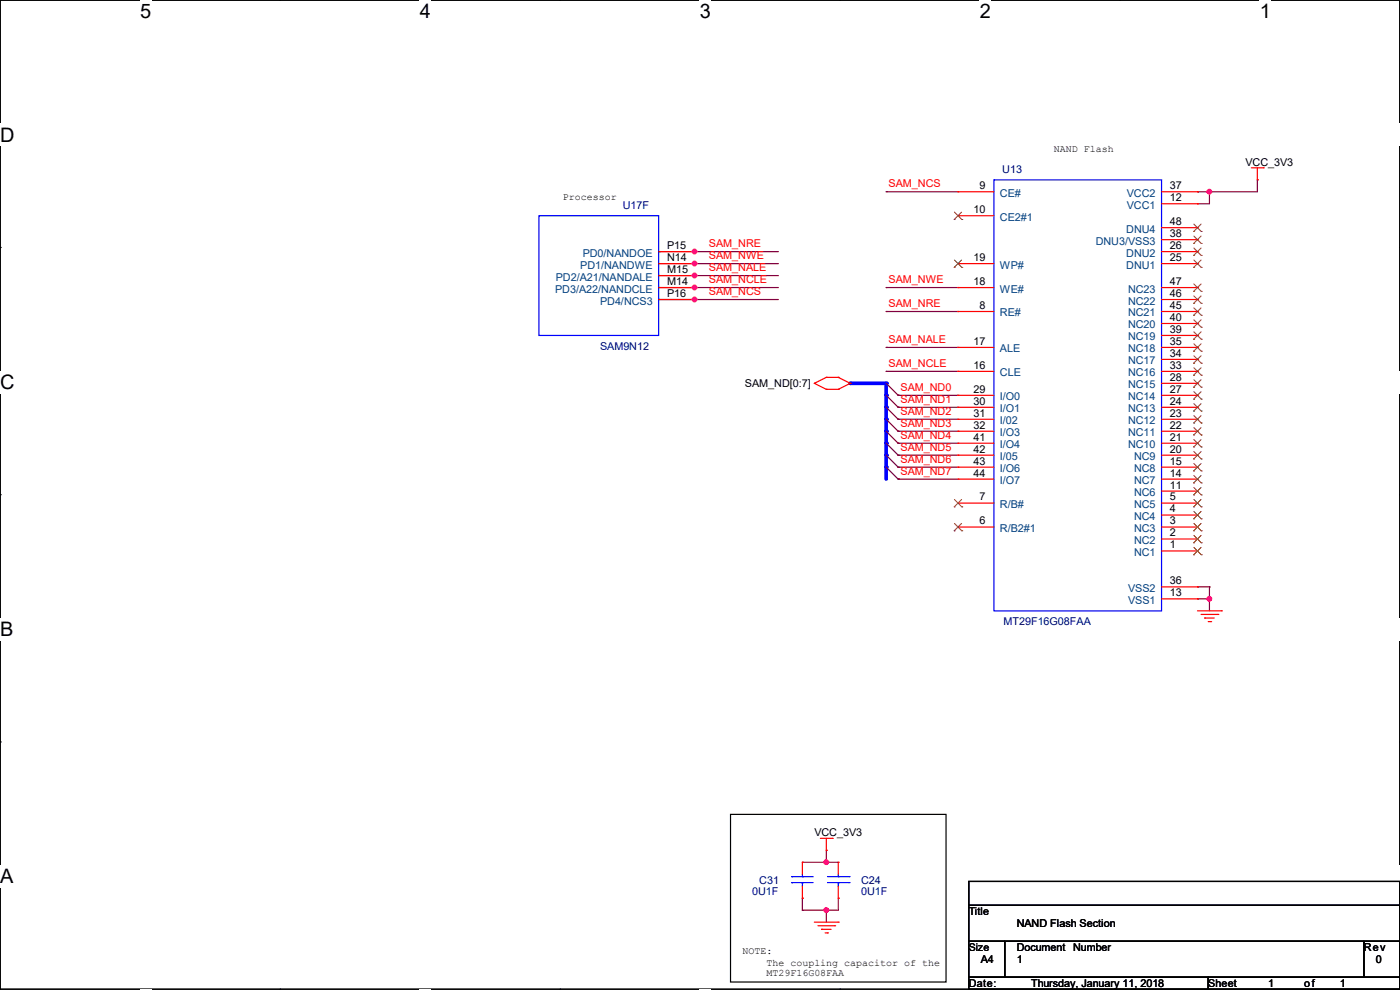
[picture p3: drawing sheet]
<svg xmlns="http://www.w3.org/2000/svg" width="297mm" height="210mm" viewBox="0 0 297 210" stroke-linecap="round" stroke-linejoin="round" font-family="sans-serif">
<path d="M0 0h297v209.8h-297z" fill="none" stroke="#000" stroke-width=".25"/>
<g fill="#fff">
<path d="M29.7 0h2.4v4.8h-2.4z"/>
<path d="M29.7 209.8h2.4v.2h-2.4z"/>
</g>
<path d="M59.4 0h.1M59.4 209.8h.1" fill="none" stroke="#000" stroke-width=".25"/>
<g fill="#fff">
<path d="M89.1 0h2.3v4.8h-2.3z"/>
<path d="M89.1 209.8h2.3v.2h-2.3z"/>
</g>
<path d="M118.8 0h.1M118.8 209.8h.1" fill="none" stroke="#000" stroke-width=".25"/>
<g fill="#fff">
<path d="M148.5 0h2.3v4.8h-2.3z"/>
<path d="M148.5 209.8h2.3v.2h-2.3z"/>
</g>
<path d="M178.2 0h.1M178.2 209.8h.1" fill="none" stroke="#000" stroke-width=".25"/>
<g fill="#fff">
<path d="M207.9 0h2.3v4.8h-2.3z"/>
<path d="M207.9 209.8h2.3v.2h-2.3z"/>
</g>
<path d="M237.6 0h.1M237.6 209.8h.1" fill="none" stroke="#000" stroke-width=".25"/>
<g fill="#fff">
<path d="M267.3 0h2.3v4.8h-2.3z"/>
<path d="M267.3 209.8h2.3v.2h-2.3z"/>
<path d="M0 26.2h3.1v4.8h-3.1z"/>
<path d="M297 26.2v4.8z"/>
<path d="M0 78.7h3.1v4.7h-3.1z"/>
<path d="M297 78.7v4.7z"/>
</g>
<path d="M0 52.5h.1M297 52.5h.1" fill="none" stroke="#000" stroke-width=".25"/>
<g fill="#fff">
<path d="M0 131.1h2.9v4.8h-2.9z"/>
<path d="M297 131.1v4.8z"/>
</g>
<path d="M0 104.9h.1M297 104.9h.1" fill="none" stroke="#000" stroke-width=".25"/>
<g fill="#fff">
<path d="M0 183.6h2.9v4.7h-2.9z"/>
<path d="M296.9 183.6h.1v4.7h-.1z"/>
</g>
<path d="M0 157.4h.1M297 157.4h.1M155 172.8h45.7v35.5h-45.7z" fill="none" stroke="#000" stroke-width=".25"/>
<g fill="none" stroke="#800040" stroke-width=".25">
<path d="M266.7 38.1h.1M266.7 38.1v2.6h-12.7M254 40.7h.1M254 43.2h.1M256.6 40.7h.1M256.6 40.7v2.5h-2.6M254 124.5h.1M254 127h.1M254 124.5h2.6M254 127h2.6M256.6 124.5h.1M256.6 127h.1"/>
<path d="M256.6 124.5v5.1"/>
</g>
<g fill="#f0f" stroke="#f0f" stroke-width=".25">
<circle cx="256.6" cy="127" r=".49"/>
<circle cx="256.6" cy="40.7" r=".49"/>
</g>
<path d="M180.4 81.3h7.6" fill="none" stroke="#00f" stroke-width=".76"/>
<circle cx="180.4" cy="81.3" r=".38" fill="#00f"/>
<path d="M188 81.3v2.6" fill="none" stroke="#00f" stroke-width=".76"/>
<circle cx="188" cy="81.3" r=".38" fill="#00f"/>
<g fill="none" stroke="#800040" stroke-width=".25">
<path d="M190.5 83.9h.1M190.5 86.4h.1M190.5 88.9h.1M190.5 91.5h.1M190.5 94h.1M190.5 96.6h.1M190.5 99.1h.1M190.5 83.9h12.7M190.5 86.4h12.7M190.5 88.9h12.7M190.5 91.5h12.7M190.5 94h12.7"/>
<path d="M190.5 96.6h12.7M190.5 99.1h12.7M190.5 101.6h.1M190.5 101.6h12.7"/>
</g>
<path d="M188 83.9v2.5" fill="none" stroke="#00f" stroke-width=".76"/>
<circle cx="188" cy="83.9" r=".38" fill="#00f"/>
<path d="M188 86.4v2.5" fill="none" stroke="#00f" stroke-width=".76"/>
<circle cx="188" cy="86.4" r=".38" fill="#00f"/>
<path d="M188 88.9v2.6" fill="none" stroke="#00f" stroke-width=".76"/>
<circle cx="188" cy="88.9" r=".38" fill="#00f"/>
<path d="M188 91.5v2.5" fill="none" stroke="#00f" stroke-width=".76"/>
<circle cx="188" cy="91.5" r=".38" fill="#00f"/>
<path d="M188 94v2.6" fill="none" stroke="#00f" stroke-width=".76"/>
<circle cx="188" cy="94" r=".38" fill="#00f"/>
<path d="M188 96.6v2.5" fill="none" stroke="#00f" stroke-width=".76"/>
<circle cx="188" cy="96.6" r=".38" fill="#00f"/>
<path d="M188 99.1v2.5" fill="none" stroke="#00f" stroke-width=".76"/>
<circle cx="188" cy="99.1" r=".38" fill="#00f"/>
<g fill="none" stroke="#800040" stroke-width=".25">
<path d="M139.7 58.5h.1M139.7 55.9h.1M139.7 53.4h.1M139.7 58.5h25.4M139.7 55.9h25.4M139.7 53.4h25.4M147.4 53.4h.1M147.4 55.9h.1M147.4 58.5h.1M188 40.7h.1M188 40.7h15.2M139.7 63.5h.1"/>
<path d="M139.7 61h.1M139.7 63.5h25.4M139.7 61h25.4M147.4 61h.1M147.4 63.5h.1M188 61h.1M188 66.1h.1M188 73.7h.1M188 78.8h.1M188 61h15.2M188 66.1h15.2M188 73.7h15.2"/>
<path d="M188 78.8h15.2M188 81.3l2.5 2.6M188 83.9l2.5 2.5M188 86.4l2.5 2.5M188 88.9l2.5 2.6M188 91.5l2.5 2.5M188 94l2.5 2.6M188 96.6l2.5 2.5M188 99.1l2.5 2.5M190.5 83.9h.1M190.5 86.4h.1M190.5 88.9h.1"/>
<path d="M190.5 91.5h.1M190.5 94h.1M190.5 96.6h.1M190.5 99.1h.1M190.5 101.6h.1M170.2 190.5h.1M170.2 193.1h.1M170.2 182.9h.1M170.2 190.5v2.6M170.2 182.9h7.6M175.3 193.1h.1M175.3 180.4h.1"/>
<path d="M175.3 182.9h.1M175.3 180.4v2.5M175.3 193.1v2.5M177.8 190.5h.1M177.8 190.5v2.6h-7.6"/>
</g>
<g fill="#f0f" stroke="#f0f" stroke-width=".25">
<circle cx="147.3" cy="53.4" r=".49"/>
<circle cx="147.3" cy="55.9" r=".49"/>
<circle cx="147.3" cy="58.4" r=".49"/>
<circle cx="147.3" cy="61" r=".49"/>
<circle cx="147.3" cy="63.5" r=".49"/>
<circle cx="175.3" cy="193.1" r=".49"/>
<circle cx="175.3" cy="182.9" r=".49"/>
<circle cx="256.6" cy="127" r=".49"/>
<circle cx="256.6" cy="40.7" r=".49"/>
</g>
<g fill="none" stroke="#f00" stroke-width=".25">
<path d="M265.5 35.6h2.5M266.7 38.1h.1M266.7 35.6v2.5M268 35.6h.1M139.7 55.9h7.7M139.7 53.4h7.7M139.7 58.5h7.7M147.4 53.4h.1M147.4 55.9h.1M147.4 58.5h.1M203.2 40.7h.1M203.2 45.8h.1"/>
<path d="M203.2 55.9h.1M203.2 40.7h7.7M203.2 45.8h7.7M203.2 55.9h7.7M246.4 40.7h7.6M246.4 43.2h7.6M246.4 55.9h7.6M246.4 53.4h7.6M246.4 50.8h7.6M246.4 48.3h7.6M254 43.2h.1M254 55.9h.1"/>
<path d="M254 53.4h.1M254 40.7h.1M254 50.8h.1M254 48.3h.1M139.7 61h7.7M139.7 63.5h7.7M147.4 61h.1M147.4 63.5h.1M203.2 66.1h.1M203.2 78.8h.1M203.2 73.7h.1M203.2 61h.1"/>
<path d="M203.2 66.1h7.7M203.2 78.8h7.7M203.2 73.7h7.7M203.2 61h7.7M246.4 66.1h7.6M246.4 78.8h7.6M246.4 73.7h7.6M246.4 61h7.6M246.4 63.5h7.6M246.4 68.6h7.6M246.4 71.2h7.6M246.4 76.2h7.6"/>
<path d="M254 61h.1M254 63.5h.1M254 66.1h.1M254 68.6h.1M254 71.2h.1M254 73.7h.1M254 76.2h.1M254 78.8h.1M172.8 81.3h.1M172.8 81.3l2.5 1.3M175.3 80.1h.1M175.3 82.6h.1"/>
<path d="M175.3 80.1l-2.5 1.2M175.3 80.1h2.5M175.3 82.6h2.5M177.8 80.1h.1M177.8 82.6h.1M177.8 80.1l2.6 1.2M180.4 81.3h.1M180.4 81.3l-2.6 1.3M203.2 83.9h.1M203.2 86.4h.1M203.2 88.9h.1M203.2 91.5h.1"/>
<path d="M203.2 94h.1M203.2 96.6h.1M203.2 99.1h.1M203.2 83.9h7.7M203.2 86.4h7.7M203.2 88.9h7.7M203.2 91.5h7.7M203.2 94h7.7M203.2 96.6h7.7M203.2 99.1h7.7M246.4 83.9h7.6M246.4 86.4h7.6"/>
<path d="M246.4 88.9h7.6M246.4 91.5h7.6M246.4 94h7.6M246.4 96.6h7.6M246.4 99.1h7.6M246.4 81.3h7.6M254 81.3h.1M254 83.9h.1M254 86.4h.1M254 88.9h.1M254 91.5h.1M254 94h.1"/>
<path d="M254 96.6h.1M254 99.1h.1M203.2 111.8h.1M203.2 106.7h.1M203.2 101.6h.1M203.2 111.8h7.7M203.2 106.7h7.7M203.2 101.6h7.7M246.4 111.8h7.6M246.4 106.7h7.6M246.4 101.6h7.6M246.4 104.2h7.6"/>
<path d="M246.4 109.3h7.6M246.4 114.3h7.6M246.4 116.9h7.6M254 101.6h.1M254 104.2h.1M254 106.7h.1M254 109.3h.1M254 111.8h.1M254 114.3h.1M254 116.9h.1M246.4 127h7.6M246.4 124.5h7.6"/>
<path d="M254 127h.1M254 124.5h.1M254 129.6h5.1M254.8 130.3h3.6M255.6 131.1h.1M255.6 131.1h2M256.3 131.9h.5M256.8 131.9h.1M258.4 130.3h.1M259.1 129.6h.1M174 177.8h2.6M175.3 177.8v2.6"/>
<path d="M176.6 177.8h.1M170.2 182.9h.1M170.2 190.5h.1M170.2 182.9v2.6M170.2 188v2.5M172.8 195.6h5M173.5 196.4h3.6M174.3 197.1h.1M174.3 197.1h2M175 197.9h.6M175.3 180.4h.1M175.6 197.9h.1"/>
<path d="M177.1 196.4h.1M177.8 195.6h.1M177.8 182.9h.1M177.8 190.5h.1M177.8 182.9v2.6M177.8 188v2.5"/>
</g>
<path d="M205.5 187h91.5v5.1h-91.5zM205.5 192.1h91.5v7.6h-91.5zM205.5 199.7h7.6v7.6h-7.6zM213.1 199.7h76.2v7.6h-76.2zM289.3 199.7h7.7v7.6h-7.7zM205.5 207.3h50.8v2.5h-50.8zM256.3 207.3h40.7v2.5h-40.7z" fill="none" stroke="#000" stroke-width=".25"/>
<g fill="none" stroke="#00f" stroke-width=".25">
<path d="M210.9 38.1h35.5v91.5h-35.5zM114.3 45.8h25.4v25.4h-25.4zM167.9 187.2h.1M167.9 186h.1M167.9 187.2h4.6M167.9 186h4.6M170.2 186h.1M170.2 187.2h.1M170.2 185.5v.5M170.2 187.2v.8M175.6 187.2h4.5M175.6 186h4.5"/>
<path d="M177.8 186h.1M177.8 187.2h.1M177.8 185.5v.5M177.8 187.2v.8M180.1 187.2h.1M180.1 186h.1"/>
</g>
<g fill="none" stroke="#804000" stroke-width=".21">
<path d="M202.4 46.6h.1M202.4 56.7h.1M202.5 45l1.5 1.6M202.5 55.2l1.5 1.5M204 45l-1.6 1.6M204 55.2l-1.6 1.5M204 46.6h.1M204 56.7h.1M253.2 56.7h.1M253.2 54.2h.1M253.2 51.6h.1M253.2 49.1h.1"/>
<path d="M253.3 55.2l1.5 1.5M253.3 52.6l1.5 1.6M253.3 50.1l1.5 1.5M253.3 47.5l1.5 1.6M254.8 55.2l-1.6 1.5M254.8 52.6l-1.6 1.6M254.8 50.1l-1.6 1.5M254.8 47.5l-1.6 1.6M254.8 56.7h.1M254.8 54.2h.1M254.8 51.6h.1M254.8 49.1h.1"/>
<path d="M253.2 61.8h.1M253.2 64.3h.1M253.2 66.9h.1M253.2 69.4h.1M253.2 72h.1M253.2 74.5h.1M253.2 77h.1M253.2 79.6h.1M253.3 60.2l1.5 1.6M253.3 62.8l1.5 1.5M253.3 65.3l1.5 1.6M253.3 67.9l1.5 1.5"/>
<path d="M253.3 70.4l1.5 1.6M253.3 72.9l1.5 1.6M253.3 75.5l1.5 1.5M253.3 78l1.5 1.6M254.8 60.2l-1.6 1.6M254.8 62.8l-1.6 1.5M254.8 65.3l-1.6 1.6M254.8 67.9l-1.6 1.5M254.8 70.4l-1.6 1.6M254.8 72.9l-1.6 1.6M254.8 75.5l-1.6 1.5M254.8 78l-1.6 1.6"/>
<path d="M254.8 61.8h.1M254.8 64.3h.1M254.8 66.9h.1M254.8 69.4h.1M254.8 72h.1M254.8 74.5h.1M254.8 77h.1M254.8 79.6h.1M253.2 82.1h.1M253.2 84.7h.1M253.2 87.2h.1M253.2 89.7h.1"/>
<path d="M253.2 92.3h.1M253.2 94.8h.1M253.2 97.4h.1M253.2 99.9h.1M253.3 80.6l1.5 1.5M253.3 83.1l1.5 1.6M253.3 85.6l1.5 1.6M253.3 88.2l1.5 1.5M253.3 90.7l1.5 1.6M253.3 93.3l1.5 1.5M253.3 95.8l1.5 1.6M253.3 98.3l1.5 1.6"/>
<path d="M254.8 80.6l-1.6 1.5M254.8 83.1l-1.6 1.6M254.8 85.6l-1.6 1.6M254.8 88.2l-1.6 1.5M254.8 90.7l-1.6 1.6M254.8 93.3l-1.6 1.5M254.8 95.8l-1.6 1.6M254.8 98.3l-1.6 1.6M254.8 82.1h.1M254.8 84.7h.1M254.8 87.2h.1M254.8 89.7h.1"/>
<path d="M254.8 92.3h.1M254.8 94.8h.1M254.8 97.4h.1M254.8 99.9h.1M202.4 112.6h.1M202.4 107.5h.1M202.5 111l1.5 1.6M202.5 106l1.5 1.5M204 111l-1.6 1.6M204 106l-1.6 1.5M204 112.6h.1M204 107.5h.1"/>
<path d="M253.2 102.4h.1M253.2 105h.1M253.2 107.5h.1M253.2 110.1h.1M253.2 112.6h.1M253.2 115.1h.1M253.2 117.7h.1M253.3 100.9l1.5 1.5M253.3 103.4l1.5 1.6M253.3 106l1.5 1.5M253.3 108.5l1.5 1.6M253.3 111l1.5 1.6"/>
<path d="M253.3 113.6l1.5 1.5M253.3 116.1l1.5 1.6M254.8 100.9l-1.6 1.5M254.8 103.4l-1.6 1.6M254.8 106l-1.6 1.5M254.8 108.5l-1.6 1.6M254.8 111l-1.6 1.6M254.8 113.6l-1.6 1.5M254.8 116.1l-1.6 1.6M254.8 102.4h.1M254.8 105h.1M254.8 107.5h.1"/>
<path d="M254.8 110.1h.1M254.8 112.6h.1M254.8 115.1h.1M254.8 117.7h.1"/>
</g>
<g font-size="4.2">
<text x="29.7" y="3.9">5</text>
<text x="89.1" y="3.9">4</text>
<text x="148.5" y="3.9">3</text>
<text x="207.9" y="3.9">2</text>
<text x="267.3" y="3.9">1</text>
<text x="0" y="30.1">D</text>
<text x="0" y="82.5">C</text>
<text x="0" y="135">B</text>
<text x="0" y="187.4">A</text>
<text x="297" y="187.4">A</text>
</g>
<g font-size="2.3">
<text x="264.2" y="35.1">VCC_3V3</text>
<text x="207.8" y="40.1">9</text>
<text x="248.2" y="40.1">37</text>
<text x="206.5" y="45.2">10</text>
<text x="248.2" y="42.7">12</text>
<text x="248.2" y="47.8">48</text>
<text x="141.5" y="52.8">P15</text>
<text x="248.2" y="52.8">26</text>
<text x="248.2" y="50.3">38</text>
<text x="141.5" y="55.4">N14</text>
<text x="141.5" y="57.9">M15</text>
<text x="206.5" y="55.4">19</text>
<text x="248.2" y="55.4">25</text>
<text x="141.5" y="60.5">M14</text>
<text x="141.5" y="63">P16</text>
<text x="206.5" y="60.5">18</text>
<text x="207.8" y="65.5">8</text>
<text x="248.2" y="60.5">47</text>
<text x="248.2" y="63">46</text>
<text x="248.2" y="65.5">45</text>
<text x="248.2" y="68.1">40</text>
<text x="248.2" y="70.6">39</text>
<text x="206.5" y="73.2">17</text>
<text x="248.2" y="73.2">35</text>
<text x="248.2" y="75.7">34</text>
<text x="158" y="82.1">SAM_ND[0:7]</text>
<text x="206.5" y="78.2">16</text>
<text x="206.5" y="83.3">29</text>
<text x="248.2" y="78.2">33</text>
<text x="248.2" y="80.8">28</text>
<text x="248.2" y="83.3">27</text>
<text x="206.5" y="85.9">30</text>
<text x="206.5" y="88.4">31</text>
<text x="248.2" y="85.9">24</text>
<text x="248.2" y="88.4">23</text>
<text x="206.5" y="90.9">32</text>
<text x="206.5" y="93.5">41</text>
<text x="248.2" y="90.9">22</text>
<text x="248.2" y="93.5">21</text>
<text x="206.5" y="96">42</text>
<text x="206.5" y="98.6">43</text>
<text x="206.5" y="101.1">44</text>
<text x="248.2" y="96">20</text>
<text x="248.2" y="98.6">15</text>
<text x="248.2" y="101.1">14</text>
<text x="207.8" y="106.2">7</text>
<text x="248.2" y="103.6">11</text>
<text x="248.2" y="106.2">5</text>
<text x="207.8" y="111.3">6</text>
<text x="248.2" y="108.7">4</text>
<text x="248.2" y="111.3">3</text>
<text x="248.2" y="113.8">2</text>
<text x="248.2" y="116.3">1</text>
<text x="248.2" y="124">36</text>
<text x="248.2" y="126.5">13</text>
<text x="172.8" y="177.4">VCC_3V3</text>
<text x="205.5" y="194.1">Title</text>
<text x="215.7" y="196.7">NAND Flash Section</text>
<text x="215.7" y="201.8">Document</text>
<text x="227.7" y="201.8">Number</text>
<text x="289.3" y="201.8">Rev</text>
<text x="205.5" y="209.4">Date:</text>
<text x="208.1" y="204.3">A4</text>
<text x="215.7" y="204.3">1</text>
<text x="218.7" y="209.4">Thursday, January 11, 2018</text>
<text x="256.3" y="209.4">Sheet</text>
<text x="269" y="209.4">1</text>
<text x="276.6" y="209.4">of</text>
<text x="284.3" y="209.4">1</text>
<text x="291.9" y="204.3">0</text>
</g>
<g font-size="2.3" fill="#f00">
<text x="188.5" y="39.8">SAM_NCS</text>
<text x="150.4" y="52.5">SAM_NRE</text>
<text x="150.4" y="55">SAM_NWE</text>
<text x="150.4" y="57.5">SAM_NALE</text>
<text x="150.4" y="60.1">SAM_NCLE</text>
<text x="150.4" y="62.6">SAM_NCS</text>
<text x="188.5" y="60.1">SAM_NWE</text>
<text x="188.5" y="65.2">SAM_NRE</text>
<text x="188.5" y="72.8">SAM_NALE</text>
<text x="188.5" y="77.9">SAM_NCLE</text>
<text x="191.1" y="82.9">SAM_ND0</text>
<text x="191.1" y="85.5">SAM_ND1</text>
<text x="191.1" y="88">SAM_ND2</text>
<text x="191.1" y="90.6">SAM_ND3</text>
<text x="191.1" y="93.1">SAM_ND4</text>
<text x="191.1" y="95.6">SAM_ND5</text>
<text x="191.1" y="98.2">SAM_ND6</text>
<text x="191.1" y="100.7">SAM_ND7</text>
</g>
<g font-size="2.3" fill="#004080">
<text x="212.1" y="41.7">CE#</text>
<text x="239.1" y="41.7">VCC2</text>
<text x="212.1" y="46.8">CE2#1</text>
<text x="239.1" y="44.3">VCC1</text>
<text x="232.5" y="51.9">DNU3/VSS3</text>
<text x="238.9" y="49.4">DNU4</text>
<text x="117.9" y="59.5">PD2/A21/NANDALE</text>
<text x="123.1" y="57">PD1/NANDWE</text>
<text x="123.6" y="54.4">PD0/NANDOE</text>
<text x="212.1" y="57">WP#</text>
<text x="238.9" y="57">DNU1</text>
<text x="238.9" y="54.4">DNU2</text>
<text x="117.8" y="62.1">PD3/A22/NANDCLE</text>
<text x="127.3" y="64.6">PD4/NCS3</text>
<text x="212.1" y="62.1">WE#</text>
<text x="239.3" y="62.1">NC23</text>
<text x="239.3" y="64.6">NC22</text>
<text x="212.1" y="67.1">RE#</text>
<text x="239.3" y="67.1">NC21</text>
<text x="239.3" y="69.7">NC20</text>
<text x="212.1" y="74.8">ALE</text>
<text x="239.3" y="72.2">NC19</text>
<text x="239.3" y="74.8">NC18</text>
<text x="239.3" y="77.3">NC17</text>
<text x="212.1" y="79.8">CLE</text>
<text x="239.3" y="79.8">NC16</text>
<text x="239.3" y="82.4">NC15</text>
<text x="212.1" y="84.9">I/O0</text>
<text x="212.1" y="87.5">I/O1</text>
<text x="239.3" y="84.9">NC14</text>
<text x="239.3" y="87.5">NC13</text>
<text x="212.1" y="90">I/02</text>
<text x="212.1" y="92.5">I/O3</text>
<text x="212.1" y="95.1">I/O4</text>
<text x="239.3" y="90">NC12</text>
<text x="239.3" y="92.5">NC11</text>
<text x="239.3" y="95.1">NC10</text>
<text x="212.1" y="97.6">I/05</text>
<text x="212.1" y="100.2">I/O6</text>
<text x="240.6" y="97.6">NC9</text>
<text x="240.6" y="100.2">NC8</text>
<text x="212.1" y="107.8">R/B#</text>
<text x="212.1" y="102.7">I/O7</text>
<text x="240.6" y="102.7">NC7</text>
<text x="240.6" y="105.2">NC6</text>
<text x="240.6" y="107.8">NC5</text>
<text x="212.1" y="112.9">R/B2#1</text>
<text x="240.6" y="110.3">NC4</text>
<text x="240.6" y="112.9">NC3</text>
<text x="240.6" y="115.4">NC2</text>
<text x="240.6" y="117.9">NC1</text>
<text x="239.3" y="125.6">VSS2</text>
<text x="239.3" y="128.1">VSS1</text>
</g>
<g font-size="2.3" fill="#000080">
<text x="212.6" y="36.7">U13</text>
<text x="132.1" y="44.3">U17F</text>
<text x="127.3" y="74.3">SAM9N12</text>
<text x="212.9" y="132.7">MT29F16G08FAA</text>
<text x="159.6" y="189.8">0U1F</text>
<text x="161.1" y="187.5">C31</text>
<text x="182.7" y="187.5">C24</text>
<text x="182.7" y="189.8">0U1F</text>
</g>
<text font-size="2.2" x="205.5" y="201.7">Size</text>
<g font-size="2.1">
<text x="223.6" y="32.2">NAND Flash</text>
<text x="119.4" y="42.3">Processor</text>
<text x="157.5" y="202.4">NOTE:</text>
<text x="162.6" y="204.9">The coupling capacitor of the</text>
<text x="162.6" y="207">MT29F16G08FAA</text>
</g>
</svg>
